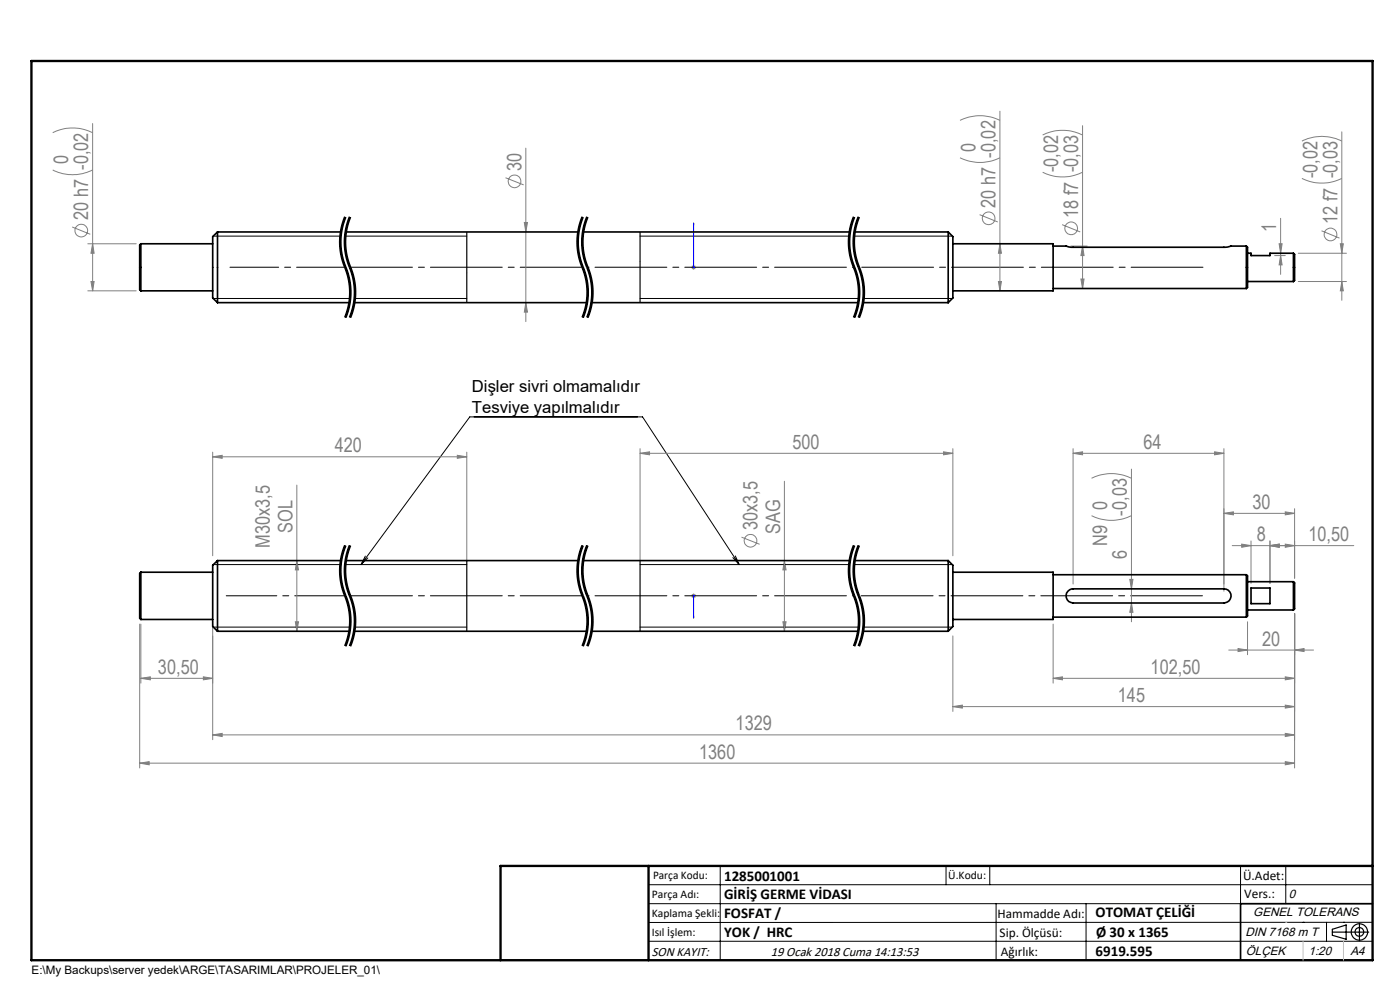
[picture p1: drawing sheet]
<svg xmlns="http://www.w3.org/2000/svg" width="297mm" height="210mm" viewBox="0 0 297 210" stroke-linecap="round" stroke-linejoin="round" font-family="sans-serif">
<g fill="none" stroke="#808080" stroke-width=".21">
<path d="M11.2 36a9.3 9.3 0 0 0 8.4 0M11.2 28.1a9.6 9.6 0 0 1 8.4 0M19.6 26.2v35.5M107.2 37.7l3.9 1.5M111.5 31.4v36.8M203.7 33.5a9.6 9.6 0 0 0 8.4 0M203.7 25.5a9.6 9.6 0 0 1 8.4 0M212.1 23.6v38.1M221.2 36.5a9.6 9.6 0 0 0 8.5 0M221.2 28.6a9.6 9.6 0 0 1 8.5 0M229.7 26.7v34.5M276.2 37.8a9.6 9.6 0 0 0 8.5 0"/>
<path d="M276.2 29.9a9.3 9.3 0 0 1 8.5 0M284.7 28v35.7M15.3 48.1l3.9 1.6M18.6 51.7h10.3M19.3 59.7h.7l-.4 2zM19.6 51.7l.4 2h-.7zM111.2 47.2h.7l-.4 2zM146.6 56.7h1M146.8 56.4l.7 .7M147.1 56.2v1M147.5 56.4l-.7 .7M207.8 45.5l3.9 1.6"/>
<path d="M211.8 59.7h.6l-.3 2zM212.1 51.7l.3 2h-.6zM225.3 47.7l3.9 1.5M227.2 52.2h3.4M229.3 59.2h.7l-.3 2zM229.7 52.2l.3 2h-.7zM270.4 54.2h2.3M271.4 51.7h.6l-.3 2zM271.7 54.2l.3 2h-.6zM271.7 46.3v11.9M275.4 53.7h10.2M275.4 59.7h10.2"/>
<path d="M280.4 49l3.8 1.5M284.3 51.7h.7l-.3 2zM284.7 59.7l.3 2h-.7zM18.6 61.7h10.3M111.5 64.2l.4 2h-.7zM45.1 96.9l2-.3v.6zM45.1 95.9v22M45.1 96.9h53.9M97 96.6l2 .3-2 .3zM99 95.9v22.9M135.8 96.2l2-.4v.7zM135.8 95.2v23.6"/>
<path d="M135.8 96.2h66.3M200.2 95.8l1.9 .4-1.9 .3zM202.1 95.2v22.7M227.6 96.2l2.1-.4v.7zM227.6 96.2h32M227.6 95.2v28.7M240 99.5v32.4M257.7 95.8l1.9 .4-1.9 .3zM259.6 95.2v30.2M63 118.9l.3 2h-.6zM63 102.9v31M157.3 113.9l3.8 1.6"/>
<path d="M166.4 118.9l.4 2h-.7zM166.4 102.1v31.8M231.6 109.4a9.6 9.6 0 0 0 8.4 0M231.6 101.5a9.6 9.6 0 0 1 8.4 0M259.6 108.9l2.1-.3v.6zM259.6 108.9h15M263.4 115.4l2 .3-2 .4zM265.4 114.8v8.9M269.4 114.8v8.9M269.4 115.7l2-.3v.7zM272.7 108.6l1.9 .3-1.9 .3zM272.7 115.4l1.9 .3-1.9 .4z"/>
<path d="M274.6 107.9v14.8M287.2 115.7h-25.8M29.6 132.4v30.5M29.9 132.4v12.5M45.1 132.4v24.5M62.7 131.9h.6l-.3 2zM146.6 126.4h1M146.8 126l.7 .7M147.1 125.9v1M147.5 126l-.7 .7M166.1 131.9h.7l-.4 2zM202.1 134.9v16"/>
<path d="M223.4 132.4v12.5M239.7 122.9h.6l-.3 2zM240 127.9l.3 2h-.6zM260.7 137.9h18M262.6 137.6l2.1 .3-2.1 .3zM264.7 131.9v7M274.6 137.9l2-.3v.6zM274.6 130.1v32.8M29.9 143.9l2-.3v.6zM29.9 143.9h15.2M43.1 143.6l2 .3-2 .3zM45.1 155.9l2-.3v.6z"/>
<path d="M45.1 155.9h229.5M202.1 149.9l2.1-.3v.6zM202.1 149.9h72.5M223.4 143.9l2-.3v.6zM223.4 143.9h51.2M272.7 143.6l1.9 .3-1.9 .3zM272.7 149.6l1.9 .3-1.9 .3zM272.7 155.6l1.9 .3-1.9 .3zM29.6 161.9l2-.3v.6zM29.6 161.9h245M272.7 161.6l1.9 .3-1.9 .3z"/>
<circle cx="109.1" cy="38.5" r="1.34"/>
<circle cx="17.3" cy="48.9" r="1.34"/>
<circle cx="209.7" cy="46.3" r="1.34"/>
<circle cx="227.2" cy="48.4" r="1.33"/>
<circle cx="282.3" cy="49.7" r="1.34"/>
<circle cx="159.2" cy="114.7" r="1.34"/>
</g>
<g fill="none" stroke="#000" stroke-width=".25">
<path d="M99 49.2v15M135.8 49.2v15M99 118.9v15M99 118.9h.1M135.8 118.9v15M282.6 197.7h7.8M282.6 197.1l3-.9v3l-3-.8zM288.4 195.8v3.8M106.2 203.7h185"/>
<circle cx="288.4" cy="197.7" r="1.74"/>
<circle cx="288.4" cy="197.7" r=".93"/>
</g>
<g fill="none" stroke="#000" stroke-width=".21" stroke-dasharray="6.3 1.3 1.3 1.3" stroke-dashoffset="2.8" stroke-linecap="butt">
<path d="M73.3 46a13.9 13.9 0 0 0 0 10.7M73.3 56.7a13.9 13.9 0 0 1 0 10.7M74.3 46a13.9 13.9 0 0 0 0 10.7M74.3 56.7a13.9 13.9 0 0 1 0 10.7M123.6 46a13.9 13.9 0 0 0 0 10.7M123.6 56.7a13.9 13.9 0 0 1 0 10.7M124.6 46a13.9 13.9 0 0 0 0 10.7M124.6 56.7a13.9 13.9 0 0 1 0 10.7M181.2 46a13.9 13.9 0 0 0 0 10.7M181.2 56.7a13.9 13.9 0 0 1 0 10.7M182.2 46a13.9 13.9 0 0 0 0 10.7M182.2 56.7a13.9 13.9 0 0 1 0 10.7"/>
<path d="M73.3 115.7a13.9 13.9 0 0 0 0 10.7M74.3 115.7a13.9 13.9 0 0 0 0 10.7M123.6 115.7a13.9 13.9 0 0 0 0 10.7M124.6 115.7a13.9 13.9 0 0 0 0 10.7M181.2 115.7a13.9 13.9 0 0 0 0 10.7M182.2 115.7a13.9 13.9 0 0 0 0 10.7M73.3 126.4a13.9 13.9 0 0 1 0 10.7M74.3 126.4a13.9 13.9 0 0 1 0 10.7M123.6 126.4a13.9 13.9 0 0 1 0 10.7M124.6 126.4a13.9 13.9 0 0 1 0 10.7M181.2 126.4a13.9 13.9 0 0 1 0 10.7M182.2 126.4a13.9 13.9 0 0 1 0 10.7"/>
</g>
<g fill="none" stroke="#000" stroke-width=".21">
<path d="M45.3 50.1h26.9M72.1 49.7v3.3M72.1 53l.4 2.2M72.2 49.1l-.1 .6M72.4 52.4l.3 2.2 .6 1.8M72.5 55.2l.2 .5M72.6 48.7l-.2 1.6v2.1M72.7 55.7a15.4 15.4 0 0 1 1.4 6.3M73.1 45.9l-.9 3.2M73.1 53l.4 2.2M73.2 49.1l-.2 1.7 .1 2.2M73.2 50.1h25.8"/>
<path d="M73.3 46a14.3 14.3 0 0 0 .3 11.7 13.9 13.9 0 0 1-.3 9.7M73.3 56.4l.1 .2zM73.4 52.4l.1 1.1M73.4 46.1l-.8 2.6M73.4 56.6l.8 2.7M73.5 53.5l.2 1.1M73.5 49.2l-.1 3.2M73.5 55.2l.2 .5M73.6 48.7l-.1 .5M73.7 55.7a15.4 15.4 0 0 1 1.4 6.3M73.7 54.6l1.5 4.7M73.7 48.1l-.1 .6"/>
<path d="M74.1 45.9l-.9 3.2M74.2 59.3l.3 2.7M74.3 46a14.3 14.3 0 0 0 .3 11.7 13.9 13.9 0 0 1-.3 9.7M74.4 46.1l-.7 2M75.2 59.3l.3 2.7M122.5 53l.4 2.2M122.5 49.1l-.1 1.7 .1 2.2M122.8 52.4a19 19 0 0 0 1.5 5.8l.3 1.1M122.9 55.2l.2 .5M123 48.7l-.2 1.6v2.1M123.1 55.7l.9 2.6M123.4 45.9l-.9 3.2"/>
<path d="M123.5 53l.4 2.2M123.5 49.1l-.1 1.7 .1 2.2M123.6 46a14.3 14.3 0 0 0 .4 11.7 13.9 13.9 0 0 1-.4 9.7M123.8 52.4v.6M123.8 50.3v2.1M123.8 46.1l-.8 2.6M123.8 53l.4 2.1M123.8 49.7v.6M123.9 55.2l.2 .5M124 58.3l.4 2.1M124 48.7l-.2 1M124.1 55.7a15.4 15.4 0 0 1 1.4 6.3"/>
<path d="M124.2 55.1l1.4 4.2M124.2 47.6l-.2 1.1M124.4 45.9l-.9 3.2M124.6 59.3l.3 2.7M124.6 46a14.3 14.3 0 0 0 .4 11.7 13.9 13.9 0 0 1-.4 9.7M124.8 46.1l-.6 1.5M125.6 59.3l.3 2.7M135.8 50.1h44.4M180 53l.5 2.2M180.1 49.1l-.2 1.7 .1 2.2M180.3 52.4a19 19 0 0 0 1.6 5.8l.3 1.1M180.5 55.2l.1 .5"/>
<path d="M180.6 48.7l-.3 1.6v2.1M180.6 55.7a15.4 15.4 0 0 1 1.5 6.3M181 45.9l-.9 3.2M181 53l.5 2.2M181.1 49.1l-.2 1.7 .1 2.2M181.2 50.1h20.8M181.2 46a14.3 14.3 0 0 0 .4 11.7 13.9 13.9 0 0 1-.4 9.7M181.3 52.4a19 19 0 0 0 1.6 5.8l.3 1.1M181.4 46.1l-.8 2.6M181.5 55.2l.1 .5M181.6 48.7l-.3 1.6v2.1M181.6 55.7a15.4 15.4 0 0 1 1.5 6.3"/>
<path d="M182 45.9l-.9 3.2M182.2 59.3l.2 2.7M182.2 46a14.3 14.3 0 0 0 .4 11.7 13.9 13.9 0 0 1-.4 9.7M182.4 46.1l-.8 2.6M183.2 59.3l.2 2.7M45.3 63.3h28.9M74.1 62l-.2 2.7-.8 2.6M74.2 64.8l-.8 2.6M74.5 62l-.3 2.8M75.1 62l-.2 2.7-.8 2.6M75.2 64.8l-.8 2.6M75.2 63.3h23.8"/>
<path d="M75.5 62l-.3 2.8M124 65.8l-.6 1.5M124.4 60.4v.5M124.4 63.6l-.4 2.2M124.4 60.9l.1 1.1M124.4 63.1v.5M124.5 62l-.1 1.1M124.6 64.8l-.8 2.6M124.9 62l-.3 2.8M125.5 62l-.3 2.7-.8 2.6M125.6 64.8l-.8 2.6M125.9 62l-.3 2.8"/>
<path d="M135.8 63.3h46.4M182.1 62l-.3 2.7-.8 2.6M182.2 64.8l-.8 2.6M182.4 62l-.2 2.8M183.1 62l-.3 2.7-.8 2.6M183.2 64.8l-.8 2.6M183.2 63.3h18.8M183.4 62l-.2 2.8M45.3 119.8h26.9M72.1 119.4v3.3M73.1 115.6l-.7 2.1-.3 1.7M73.2 119.8h25.8"/>
<path d="M73.3 115.7a14.3 14.3 0 0 0 .3 11.7 13.9 13.9 0 0 1-.3 9.7M73.4 115.8l-.8 2.6-.2 3.2M73.5 118.9l-.1 2.7M73.7 117.8l-.2 1.1M74.1 115.6a14.1 14.1 0 0 0-.7 8.7M74.3 115.7a14.3 14.3 0 0 0 .3 11.7 13.9 13.9 0 0 1-.3 9.7M74.4 115.8l-.7 2M76.6 119.8l23.1-31.4h36.6l20.5 31.4M77.5 118l-.9 1.8M78 118.3l-1.4 1.5M123.4 115.6a14.1 14.1 0 0 0-.7 8.7M123.6 115.7a14.3 14.3 0 0 0 .4 11.7 13.9 13.9 0 0 1-.4 9.7"/>
<path d="M123.8 120l-.1 1.6M123.8 115.8l-.8 2.6-.3 3.2M123.8 119.4v.6M124.2 117.3l-.4 2.1M124.4 115.6a14.1 14.1 0 0 0-.7 8.7M124.6 115.7a14.3 14.3 0 0 0 .4 11.7 13.9 13.9 0 0 1-.4 9.7M124.8 115.8l-.6 1.5M135.8 119.8h44.4M155.5 118.3l1.3 1.5M156 117.9l.8 1.9M181 115.6a14.1 14.1 0 0 0-.7 8.7M181.2 119.8h20.8"/>
<path d="M181.2 115.7a14.3 14.3 0 0 0 .4 11.7 13.9 13.9 0 0 1-.4 9.7M181.4 115.8l-.8 2.6-.3 3.2M182 115.6a14.1 14.1 0 0 0-.7 8.7M182.2 115.7a14.3 14.3 0 0 0 .4 11.7 13.9 13.9 0 0 1-.4 9.7M182.4 115.8l-.8 2.6-.3 3.2M45.3 133h28.9M72.1 122.7l.3 1.6M72.4 121.6l.1 1.6 .5 2.1M72.4 124.3l.5 1.6M72.9 125.9a14.1 14.1 0 0 1 1.2 5.8M73 125.3l1.2 3.7M73.4 121.6l.1 1.6"/>
<path d="M73.4 124.3l.5 1.6M73.5 123.2l.2 1.1M73.7 124.3l.3 1M73.9 125.9a14.1 14.1 0 0 1 1.2 5.8M74 125.3l1.2 3.7M74.1 131.7l-.2 2.7-.8 2.6M74.2 134.5l-.8 2.6M74.2 129l.3 2.7M74.5 132.8l-.3 1.7M74.5 131.7v1.1M75.1 131.7l-.2 2.7-.8 2.6M75.2 134.5l-.8 2.6"/>
<path d="M75.2 129l.3 2.7M75.2 133h23.8M75.5 132.8l-.3 1.7M75.5 131.7v1.1M122.7 121.6l.2 1.6 .5 2.1M122.7 124.3l.5 1.6M123.2 125.9l.8 2.1M123.4 125.3l.3 .8M123.7 126.1l.1 .2zM123.7 121.6l.1 .5M123.7 124.3l.5 1.6M123.8 122.1v.6"/>
<path d="M123.8 126.3l.8 2.7M123.8 122.7l.4 2.1M124 128l.4 2.1M124 135.5l-.6 1.5M124.2 124.8l.2 .5M124.2 125.9a14.1 14.1 0 0 1 1.3 5.8M124.4 125.3l1.2 3.7M124.4 130.1v.5M124.4 133.3l-.4 2.2M124.4 130.6l.1 1.1M124.4 132.8v.5M124.5 131.7l-.1 1.1"/>
<path d="M124.6 134.5l-.8 2.6M124.6 129l.3 2.7M124.8 132.8l-.2 1.7M124.9 131.7l-.1 1.1M125.5 131.7l-.3 2.7-.8 2.6M125.6 134.5l-.8 2.6M125.6 129l.3 2.7M125.8 132.8l-.2 1.7M125.9 131.7l-.1 1.1M135.8 133h46.4M180.3 121.6l.2 1.6 .5 2.1M180.3 124.3l.5 1.6"/>
<path d="M180.8 125.9a14.1 14.1 0 0 1 1.3 5.8M181 125.3l1.2 3.7M181.3 121.6l.2 1.6 .5 2.1M181.3 124.3l.5 1.6M181.8 125.9a14.1 14.1 0 0 1 1.3 5.8M182 125.3l1.2 3.7M182.1 131.7l-.3 2.7-.8 2.6M182.2 134.5l-.8 2.6M182.2 129l.2 2.7M182.4 132.8l-.2 1.7M182.4 131.7v1.1M183.1 131.7l-.3 2.7-.8 2.6"/>
<path d="M183.2 134.5l-.8 2.6M183.2 129l.2 2.7M183.2 133h18.8M183.4 132.8l-.2 1.7M183.4 131.7v1.1M137.6 187.7h153.6M137.6 191.7h153.6M137.6 199.7h153.6M152.8 183.7v20M200.7 183.7v4M210 183.7v4M211.3 191.7v12"/>
<path d="M230.4 191.7v12M263.2 183.7v20M272.8 183.7v8M276.4 195.6h.1M281.4 195.6v4.1M285 195.6h.1M291.2 195.6l-153.6 .1"/>
</g>
<path d="M147.1 56.6v.2zM147.1 47.3v.5v-.5M147.1 56.7h.1M147.1 47.3v9.4M147.1 131.1v-.5v.5M147.1 126.3v.2zM147.1 126.4h.1M147.1 126.4v4.7" fill="none" stroke="#00f" stroke-width=".21"/>
<path d="M48 126.4h25.3" fill="none" stroke="#000" stroke-width=".21" stroke-dasharray="15.2 1.3 1.3 1.3" stroke-dashoffset="4.5"/>
<path d="M74.3 56.7h49.3M74.3 126.4h49.3" fill="none" stroke="#000" stroke-width=".21" stroke-dasharray="15.2 1.3 1.3 1.3" stroke-dashoffset="2"/>
<path d="M124.6 56.7h56.6M124.6 126.4h56.6" fill="none" stroke="#000" stroke-width=".21" stroke-dasharray="15.2 1.3 1.3 1.3" stroke-dashoffset="-1.6"/>
<path d="M182.2 126.4h73.4" fill="none" stroke="#000" stroke-width=".21" stroke-dasharray="15.2 1.3 1.3 1.3" stroke-dashoffset="-.5"/>
<path d="M48.8 56.7h24.5" fill="none" stroke="#000" stroke-width=".21" stroke-dasharray="15.2 1.3 1.3 1.3" stroke-dashoffset="4.9"/>
<path d="M182.2 56.7h73.6" fill="none" stroke="#000" stroke-width=".21" stroke-dasharray="15.2 1.3 1.3 1.3" stroke-dashoffset="-.6"/>
<path d="M291.2 191.7h-28v12" fill="none" stroke="#000" stroke-width=".35"/>
<path d="M6.7 12.9h284.5v190.8h-284.5zM137.6 183.7v20M291.2 183.7h-185v20" fill="none" stroke="#000" stroke-width=".5"/>
<path d="M276.4 199.7v4M285 199.7v4" fill="none" stroke="#c0c0c0" stroke-width=".21"/>
<path d="M272.8 195.6h.1" fill="none" stroke="#c0c0c0" stroke-width=".25"/>
<g fill="#00f">
<path d="M147.1 130.6v.5zM147.1 126.3v.2z"/>
<path d="M147.1 56.6v.2zM147.1 47.3v.5z"/>
</g>
<g fill="#808080">
<path d="M274.6 137.9l2-.3v.6zM262.6 137.6l2.1 .3-2.1 .3zM272.7 143.6l1.9 .3-1.9 .3zM223.4 143.9l2-.3v.6zM272.7 149.6l1.9 .3-1.9 .3zM202.1 149.9l2.1-.3v.6zM272.7 155.6l1.9 .3-1.9 .3zM45.1 155.9l2-.3v.6zM272.7 161.6l1.9 .3-1.9 .3zM29.6 161.9l2-.3v.6zM97 96.6l2 .3-2 .3zM45.1 96.9l2-.3v.6zM269.4 115.7l2-.3v.7zM263.4 115.4l2 .3-2 .4zM272.7 108.6l1.9 .3-1.9 .3zM259.6 108.9l2.1-.3v.6z"/>
<path d="M62.7 131.9h.6l-.3 2zM63 118.9l.3 2h-.6z"/>
<path d="M271.7 54.2l.3 2h-.6zM271.4 51.7h.6l-.3 2zM19.3 59.7h.7l-.4 2zM19.6 51.7l.4 2h-.7zM211.8 59.7h.6l-.3 2zM212.1 51.7l.3 2h-.6z"/>
<path d="M166.4 118.9l.4 2h-.7zM166.1 131.9h.7l-.4 2zM239.7 122.9h.6l-.3 2zM240 127.9l.3 2h-.6z"/>
<path d="M111.2 47.2h.7l-.4 2zM111.5 64.2l.4 2h-.7zM229.7 52.2l.3 2h-.7zM229.3 59.2h.7l-.3 2zM284.3 51.7h.7l-.3 2zM284.7 59.7l.3 2h-.7z"/>
<path d="M29.9 143.9l2-.3v.6zM43.1 143.6l2 .3-2 .3zM135.8 96.2l2-.4v.7zM200.2 95.8l1.9 .4-1.9 .3zM269.4 115.7l2-.3v.7zM272.7 115.4l1.9 .3-1.9 .4zM227.6 96.2l2.1-.4v.7zM257.7 95.8l1.9 .4-1.9 .3z"/>
</g>
<g fill="none" stroke="#000" stroke-width=".35">
<path d="M29.9 51.7v10M29.9 51.7a.95 .95 0 0 0-.3 1.1v7.9a.86 .86 0 0 0 .3 1M29.9 51.7h15.2M46.1 49.2v15M46.1 49.2l-1 1v13l1 1M46.1 49.2h26.2M73.3 49.2h49.4M123.7 49.2h56.6M181.3 49.2h19.9M201.2 49.2l.9 1v13l-.9 1M201.2 49.2v15M202.1 51.7h21.3v10h-21.3"/>
<path d="M223.4 52.2h2.8l1 .2h32.7l1.2-.2h3.3M264.4 52.2v9M264.4 52.2a.64 .64 0 0 1 .3 .8v7.4a.64 .64 0 0 1-.3 .8M264.7 53.7h.7v.5h4v-.5h5M264.7 59.7h9.7M274.4 53.7v6M274.4 53.7a.86 .86 0 0 1 .2 1v4a.95 .95 0 0 1-.2 1M29.9 61.7h15.2M46.1 64.2h28M75.1 64.2h49.4M125.5 64.2h56.6M183.1 64.2h18.1"/>
<path d="M223.4 61.2h41M46.1 118.9v15M46.1 118.9l-1 1v13l1 1M46.1 118.9h26.2M73.3 118.9h49.4M123.7 118.9h56.6M181.3 118.9h19.9M201.2 118.9v15M201.2 118.9l.9 1v13l-.9 1M29.9 121.4v10M29.9 121.4a.95 .95 0 0 0-.3 1v7.9a.95 .95 0 0 0 .3 1.1M29.9 121.4h15.2"/>
<path d="M29.9 131.4h15.2M46.1 133.9h28M75.1 133.9h49.4M125.5 133.9h56.6M183.1 133.9h18.1M202.1 121.4h21.3v10h-21.3M223.4 121.9h41M223.4 130.9h41M226.6 125.4l.8-.5h32.2a1.5 1.5 0 0 1 1.6 1.5 1.5 1.5 0 0 1-1.6 1.5h-32a1.5 1.5 0 0 1-1.3-.9 1.5 1.5 0 0 1 .3-1.6zM264.4 121.9v9M264.4 121.9a.89 .89 0 0 1 .3 1.1v6.8a.95 .95 0 0 1-.3 1.1M264.7 129.4h9.7"/>
<path d="M264.7 123.4h9.7M265.4 124.7h4v3.3h-4zM274.4 123.4v6M274.4 123.4a.95 .95 0 0 1 .2 1.1v3.8a.95 .95 0 0 1-.2 1.1"/>
</g>
<g font-size="4.2" fill="#808080">
<text x="14.5" y="34.9" transform="rotate(-90 14.5 34.9)">0</text>
<text x="207" y="32.3" transform="rotate(-90 207 32.3)">0</text>
<text x="110.6" y="36.2" transform="rotate(-90 110.6 36.2)">30</text>
<text x="224.5" y="36.5" transform="rotate(-90 224.5 36.5)">-0,02</text>
<text x="279.5" y="37.8" transform="rotate(-90 279.5 37.8)">-0,02</text>
<text x="18.7" y="46.7" transform="rotate(-90 18.7 46.7)">20 h7 -0,02</text>
<text x="211.2" y="44.1" transform="rotate(-90 211.2 44.1)">20 h7 -0,02</text>
<text x="228.7" y="46.2" transform="rotate(-90 228.7 46.2)">18 f7 -0,03</text>
<text x="283.7" y="47.5" transform="rotate(-90 283.7 47.5)">12 f7 -0,03</text>
<text x="270.7" y="49.2" transform="rotate(-90 270.7 49.2)">1</text>
<text x="71" y="95.9">420</text>
<text x="168.1" y="95.2">500</text>
<text x="242.6" y="95.2">64</text>
<text x="265.7" y="107.9">30</text>
<text x="62.1" y="113" transform="rotate(-90 62.1 113)">SOL</text>
<text x="160.7" y="112.5" transform="rotate(-90 160.7 112.5)">30x3,5</text>
<text x="165.5" y="113.2" transform="rotate(-90 165.5 113.2)">SAG</text>
<text x="234.8" y="108.2" transform="rotate(-90 234.8 108.2)">0</text>
<text x="239.1" y="109.4" transform="rotate(-90 239.1 109.4)">-0,03</text>
<text x="57.3" y="116.2" transform="rotate(-90 57.3 116.2)">M30x3,5</text>
<text x="234.8" y="115.8" transform="rotate(-90 234.8 115.8)">N9</text>
<text x="239.1" y="118.6" transform="rotate(-90 239.1 118.6)">6</text>
<text x="266.7" y="114.8">8</text>
<text x="277.6" y="114.8">10,50</text>
<text x="267.8" y="136.9">20</text>
<text x="33.5" y="142.9">30,50</text>
<text x="244.1" y="142.9">102,50</text>
<text x="237.1" y="148.9">145</text>
<text x="156.1" y="154.9">1329</text>
<text x="148.3" y="160.9">1360</text>
</g>
<g font-size="3.5">
<text x="100.1" y="83.1">Dişler sivri olmamalıdır</text>
<text x="100.1" y="87.6">Tesviye yapılmalıdır</text>
</g>
<g font-size="3.2">
<text x="153.6" y="190.8">GİRİŞ GERME VİDASI</text>
<text x="153.6" y="186.8">1285001001</text>
<text x="153.6" y="194.8">FOSFAT /</text>
<text x="232.4" y="194.5">OTOMAT ÇELİĞİ</text>
<text x="153.6" y="198.8">YOK / HRC</text>
<text x="232.4" y="202.8">6919.595</text>
<text x="232.5" y="198.8">Ø 30 x 1365</text>
</g>
<g font-size="2.8">
<text x="263.7" y="186.7">Ü.Adet:</text>
<text x="263.9" y="190.5">Vers.:</text>
<text x="211.6" y="194.8">Hammadde Adı:</text>
<text x="138.3" y="202.8">SON KAYIT:</text>
<text x="163.5" y="202.8">19 Ocak 2018 Cuma 14:13:53</text>
<text x="212.1" y="198.7">Sip. Ölçüsü:</text>
<text x="212.3" y="202.7">Ağırlık:</text>
</g>
<g font-size="2.6">
<text x="273.4" y="190.4">0</text>
<text x="265.9" y="194.4">GENEL TOLERANS</text>
<text x="264.2" y="198.5">DIN 7168 m T</text>
<text x="264.3" y="202.6">ÖLÇEK</text>
<text x="277.6" y="202.6">1:20</text>
<text x="286.5" y="202.6">A4</text>
</g>
<g font-size="2.5">
<text x="138.3" y="190.5">Parça Adı:</text>
<text x="138.5" y="186.5">Parça Kodu:</text>
<text x="201.2" y="186.5">Ü.Kodu:</text>
<text x="138.3" y="194.5">Kaplama Şekli:</text>
<text x="138.3" y="198.6">Isıl İşlem:</text>
<text x="6.7" y="206.7">E:\My Backups\server yedek\ARGE\TASARIMLAR\PROJELER_01\</text>
</g>
</svg>
